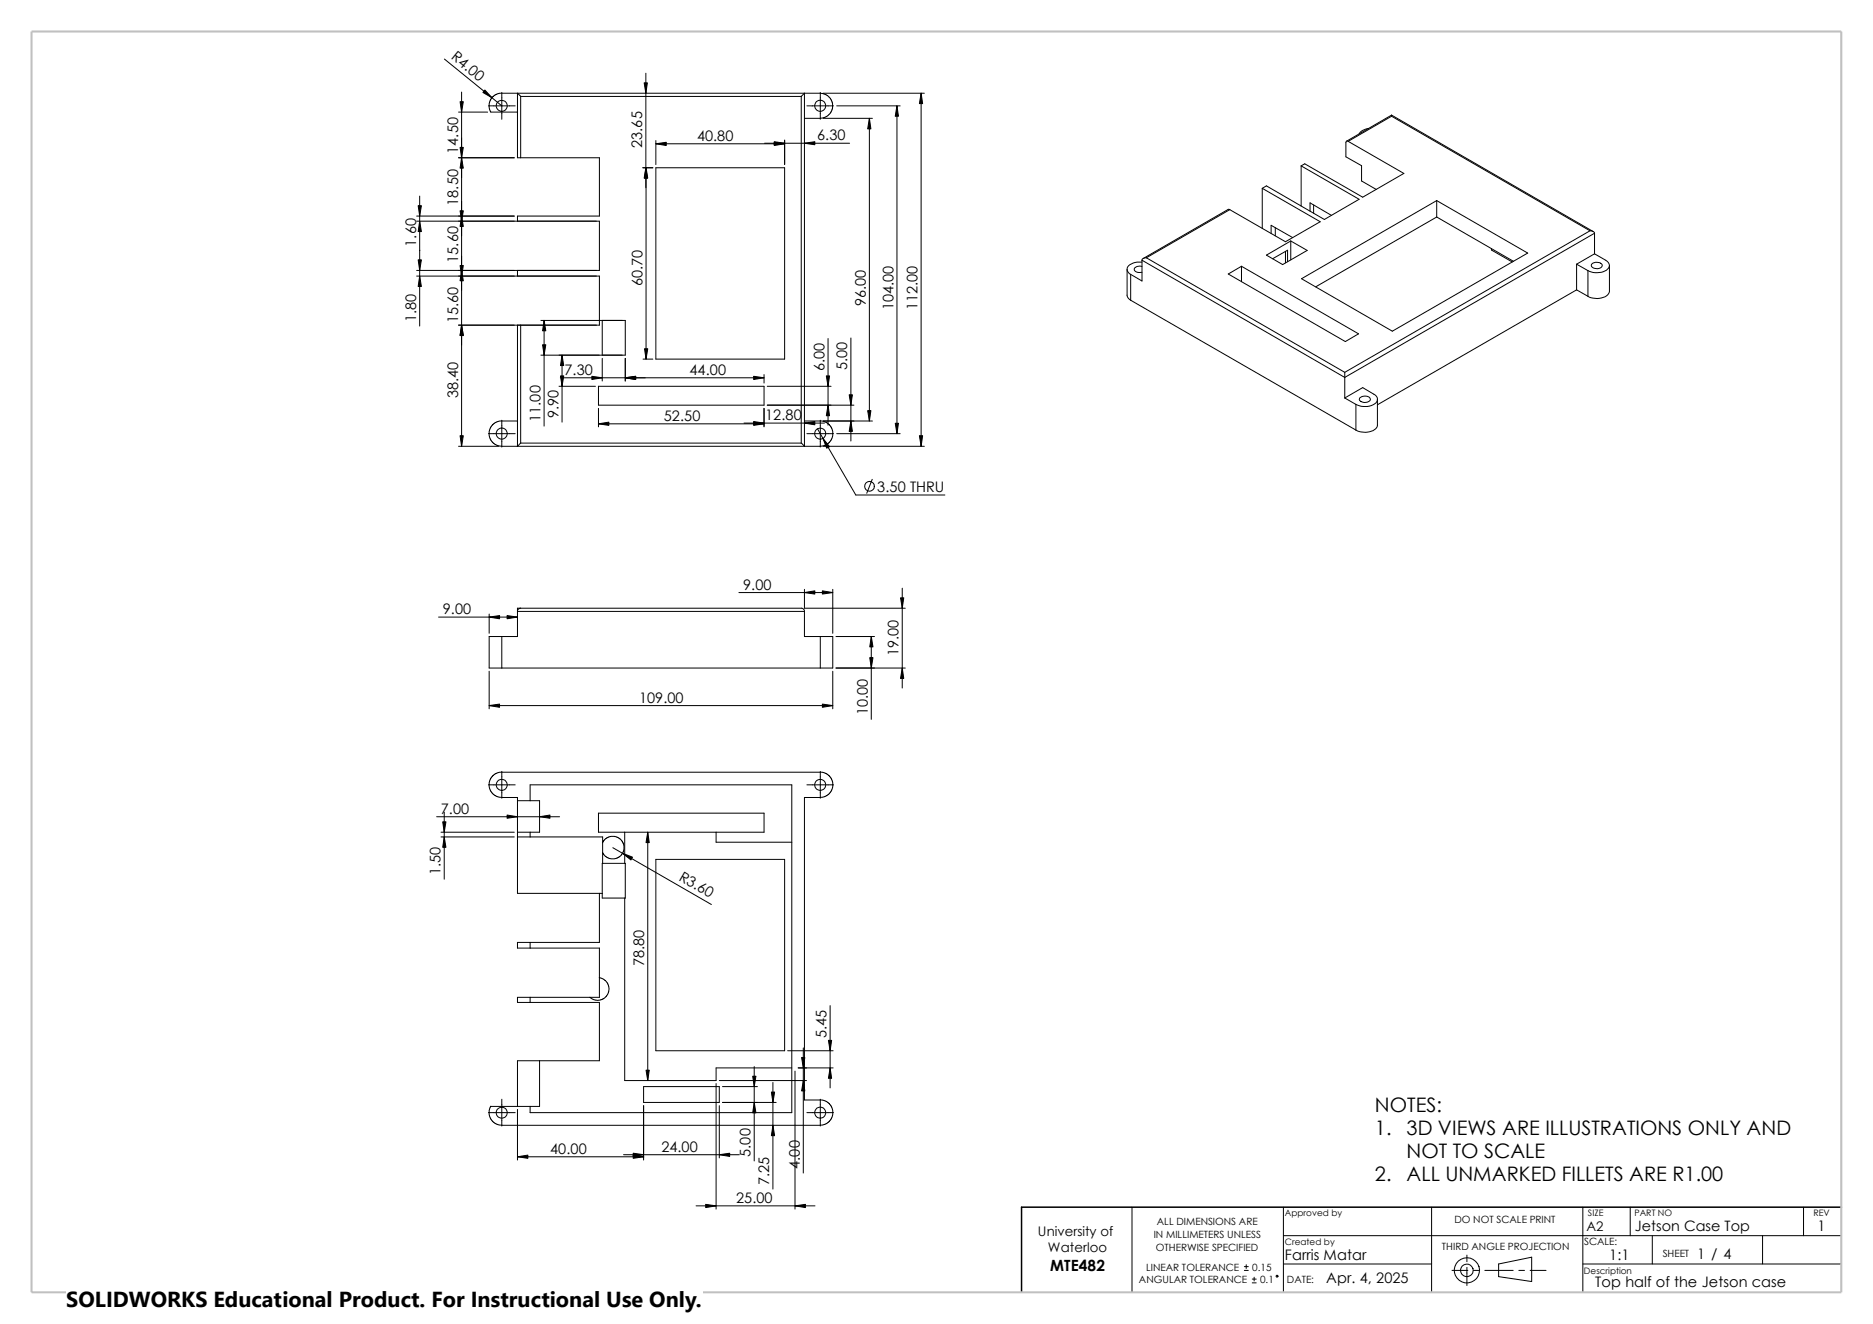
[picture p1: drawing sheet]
<svg xmlns="http://www.w3.org/2000/svg" width="420mm" height="297mm" viewBox="0 0 420 297" stroke-linecap="round" stroke-linejoin="round" font-family="sans-serif">
<g fill="none" stroke="#000" stroke-width=".22">
<path d="M99.7 13.3l12.8 10.4M144.8 16.4v25.7M102.8 35.4h12.5M102.8 25.1h6.5M103.5 20.7v79.4M109.5 23.7h6M112.5 20.7v6.1M116 25.1h-6l-.4-1.4 .3-1.1 .8-1.1 1.3-.6h71.9l1.4 .4 .9 .8 .4 .9 .1 1.2-.3 .9-.8 .9-1.2 .5h-4M116.8 21.6l-.8-.7v14.5h.8M116.8 35.4h17.6v13.1h-18.4v1.1M116.8 21.6v13.8M116.8 21.6h62.9"/>
<path d="M144.1 37.6h2.3M144.9 37.6v43M147.1 37.6h28.8v43h-28.8zM147.1 31.5v5.4M147.1 32.3h28.8M171.4 32.1h19.1M175.9 31.4v5.5M179.7 21.6v77.8M179.7 21.6l.7-.7v79.2l-.7-.7M180.9 23.7h6M183.9 20.7v6.1M184.6 20.9h22.7"/>
<path d="M184.6 26.5h11M187.6 23.7h14.2M194.9 26.5v67.9M201.1 23.7v73.6M206.5 20.9v79.2M291.8 37.2l13 7.5-7.8 4.5-13-7.5-1 .5M291.8 37.2v9M302.3 31.7a.31 .31 0 0 0-.4 0 .31 .31 0 0 0-.1 .3v3.2l3.5 2v3.4l3.3 1.9M302.3 31.7l12.5 7.2-9.2 5.3-13-7.5-.8 .5M304.8 30h.1M306.9 28.8l-1.3 .5-.8 .7M312 25.8v.3"/>
<path d="M312 25.8l45.3 26.1M312 25.8l-10 5.9M312 26.1l-9.7 5.6M312 26.1l44.5 25.7M93.4 49.6h41v11.1h-41M93.4 48.5h21.9M94.1 44v29.2M256.1 59.8a1.34 1.34 0 0 0-1.8 .6 1.23 1.23 0 0 0 1.8 .7M256.1 58.8a3.3 3.3 0 0 0-3.3 1.3 1.32 1.32 0 0 0 .7 1.5M256.1 58.4v4.6l-2.6-1.4M256.1 58.4l45.4 26.3M257 57.8a.82 .82 0 0 0-.9 .6"/>
<path d="M257 57.8l44.5 25.7M275.8 47h-.4l-19.1 11M275.8 47l-18.8 10.8M278.4 59.7v3.5M283 42.2l13 7.5-7.8 4.5-12.4-7.2M283 42.2v9M284 57.2l5.4-3.1 3.7 2.1-5.5 3.2zM285 52.4v-1.9l4.9 2.8M285.4 58l3.3-1.9v2.6M286 51.1v1.8M288.2 56.4v2.6M289.4 54.1v4.2"/>
<path d="M293.8 47.4v-1.9l4.7 2.8M294.6 46v1.8M322.2 45v3.7M322.2 48.7l-27.2 15.6M322.2 48.7l17.2 9.9M334.4 55.8v.3l4.7 2.7M353.5 59.3v5.7M353.5 59.3l2.6 1.4M356.5 51.8l-55 31.7M356.5 51.8a.92 .92 0 0 1 1 .5M357 59.1a1.58 1.58 0 0 1 2.3 .4 1.35 1.35 0 0 1-1.3 .8 1.35 1.35 0 0 1-1.2-.8zM357.5 56.9l2.5 1.5a1.25 1.25 0 0 1 .9 1.2 1.25 1.25 0 0 1-1 1.2 4.5 4.5 0 0 1-3.8-.1"/>
<path d="M357.5 52.3l-56 32.4M357.5 56.9l-4 2.4M357.5 52.3v4.6M360.9 59.6v5.7a2.41 2.41 0 0 1-2.7 1.7l-1.4-.2-.7-.3M93.4 61.9h41v11h-31.6M116 72.9h.8v26.5l-.8 .7zM116 60.7v1.2M121.3 71.9h18.9v7.8h-18.9M122 71.9v23.7M126 79.7v15M135 71.9v7.8M185.7 75.9v19.5"/>
<path d="M190.8 75.8v23.1M252.7 60.4v6l.3 .5 .5 .5M253.5 67.4l50.5 29.1M253.5 61.6v5.8M275.4 61.5l3-1.8 26.2 15.2-2.9 1.7zM291.8 62.5l30.4-17.5 20.4 11.8-30.4 17.5zM353.5 65l-44.6 25.8M353.5 65l2.6 1.5M356.1 60.7v5.8M109.5 97.3h6M112.5 94.3v6M116.8 99.4h62.9"/>
<path d="M125.3 86.7h8.2M125.6 84.8h45.7M134.2 86.7h37.1v4.2h-37.1zM134.2 91.6v4.2M134.2 95.1h37.1M135 80.4v5.1M140.2 80.4v5.1M144.2 80.6h2.2M166.8 94.9h18.1M171.3 84v1.9M171.3 91.6v4.2M172 86.7h14.4"/>
<path d="M172 90.9h19.5M180.4 94.4h3.5M180.9 97.3h6M183.3 96.2l8.6 14.8h20M183.9 94.3v6M183.9 94.4l1.2 .3 1 .7 .5 .9 .2 1-.3 1.1-.7 1-.9 .5-1 .2h-71.4l-1.2-.2-1-.8-.5-1-.1-1.3 .4-1 .6-.7 1.3-.7h4M184.6 94.4h11M187.6 97.3h14.2M301.5 83.5v1.2M301.5 89.3l4.1-2.3 2.5 1.4a1.24 1.24 0 0 1 .8 1.3 1.24 1.24 0 0 1-1 1.1 4.6 4.6 0 0 1-3.9-.1M301.5 89.3l2.5 1.4M301.5 84.7v4.6"/>
<path d="M304 90.7v5.8M304.9 89.2a1.61 1.61 0 0 1 2.4 .3 1.19 1.19 0 0 1-1.9 .7l-.2-.1a.52 .52 0 0 1-.3-.9zM308.9 89.6v5.7a2.41 2.41 0 0 1-2.7 1.7l-1.4-.2-.8-.3M102.8 100.1h9M184.6 100.1h22.7M195.6 107.5l-1.2 3.2M98.3 138.4h17.7M109.7 137.8v4.3M116.8 136.4a.72 .72 0 0 0-.8 .8h64.4M165.7 132.9h21M180.4 132.2v4.2h22.6M180.4 137.2v5.6h3.5"/>
<path d="M180.4 137.2a.72 .72 0 0 0-.7-.8h-63.7v6.4h-3.5M186.7 132.2v9.9M202.3 132v22.3M109.7 150.6v8.4M109.7 158.3h77M112.5 142.8h-2.8v7.1h2.8M112.5 142.8v7.1M112.5 149.9h71.4M183.9 142.8v7.1M183.9 142.8h2.8v7.1h-2.8M186.7 150.6v8.4M187.5 142.8h8.6"/>
<path d="M187.5 149.9h15.5M195.4 142.8v18.6M109.5 176.1h6M112.5 173.2l-1.2 .2-1 .8-.5 1-.1 1.3 .6 1.4 1.2 .8 1 .2h3.5v21.5h19M112.5 173.2h71.9l1 .4 .7 .6 .5 .9 .2 1-.3 1.1-.7 1-1.4 .7h-4v67.9h4l.7 .2 .7 .4 .6 .7 .4 1.5-.2 .9-.5 1-1 .7-1.2 .2h-71.4l-1.5-.4-.9-.9-.5-1.5 .4-1.4M112.5 173.1v6M116 179.6h5v7.1h-5M118.9 179.6v-3.5h58.6v73.5h-58.6v-1.4M180.9 176.1h6M183.9 173.1v6M97.9 183.2h27.6M98.9 186.7h16.4"/>
<path d="M98.9 187.7h16.4M99.6 182.2v15M116 187.7h19.1v6M118.9 186.7v1M134.2 182.4h37.1v4.3h-37.1zM135 193.7h5.2v7.8h-5.2zM135.1 189l.4-.6 .8-.6 1.5-.2 1.2 .5 .5 .6 .4 1v.8l-.3 1-.8 .8-.6 .3-1.2 .1-.5-.2-.7-.3-.7-.9M137.4 190.2l22.1 12.7M140.1 186.7v7M145.2 186.7v55.7M147.1 192.8h28.8v42.9h-28.8zM160.6 186.7v2.2h16.9"/>
<path d="M118.9 211.4v1.3M134.4 219.3l.9 .4 .9 .9 .4 1.1-.3 1.3-.7 .9-1.1 .5-1.2-.1-1-.6M134.4 200.4v11h-18.4v1.3h18.4v11h-18.4v1.2h18.4v13.1h-18.4v10.2M140.1 201.5v40.9h20.5v-2.8h16.9M118.9 223.7v1.2M121 238v10.2h-10.9M169.1 239.3v21.1M176.6 235.7h10.2M179 239.6h7.8M180.1 235.1v28M186.1 225.6v18.5M109.5 249.6h6"/>
<path d="M112.5 246.6v6M116 248.9v11.3M116 259.5h28.3M139.8 259h26M144.3 243.8h17v3.5h-17zM144.3 248v12.2M160.6 243.1v28.1M161.3 248v11.8M161.3 242.4h19.5M162 247.3h12M162 243.8h7.8M173.3 242.8v23.9"/>
<path d="M178.3 240.3v30.9M180.9 249.6h6M183.9 246.6v6M156.1 270.5h26.7M253.8 270.8v19.1M287.8 277.2h125.1M287.8 270.8v19.1M321 270.8v19.1M354.9 270.8v19.1M365.5 270.8v6.4M370.5 277.2v6.3M395.2 277.2v6.3"/>
<path d="M404.4 270.8v6.4M279 285h.9M279 284.1h.9M279.4 283.7v.9M280.8 287.8h.9M280.8 286.9h.9M281.2 286.5v.9M287.8 283.5h33.2M325.6 285h3.5M328.9 281.6v1.4M328.9 284.3v4.1M330.4 285h1.3"/>
<path d="M333 285h6.3M336 283.5l7.5-1.5v5.5l-7.5-1.1zM340.6 285h1.2M343.1 285h3.6M354.9 283.5h58"/>
<circle cx="112.5" cy="23.7" r="1.24"/>
<circle cx="183.9" cy="23.7" r="1.24"/>
<circle cx="112.5" cy="97.3" r="1.24"/>
<circle cx="183.9" cy="97.3" r="1.24"/>
<circle cx="195" cy="109.1" r="1.09"/>
<circle cx="112.5" cy="176.1" r="1.23"/>
<circle cx="183.9" cy="176.1" r="1.24"/>
<circle cx="112.5" cy="249.6" r="1.24"/>
<circle cx="183.9" cy="249.6" r="1.23"/>
<circle cx="286.4" cy="286.3" r=".21"/>
<circle cx="328.9" cy="285" r="1.42"/>
<circle cx="328.9" cy="285" r="2.83"/>
</g>
<path d="M412.9 270.8h-183.8v19.1" fill="none" stroke="#000" stroke-width=".34"/>
<path d="M7.1 7.1h405.8v282.8h-405.8z" fill="none" stroke="#c0c0c0" stroke-width=".47"/>
<g fill="#000" stroke="#000" stroke-width=".22">
<path d="M103.2 33.1h.7l-.4 2.3zM103.5 35.4l.4 2.3h-.7zM103.2 22.8h.7l-.4 2.3zM108.7 20.2l1.6 1.7-2-1.2zM144.8 37.6l.4 2.4h-.8zM144.4 18.6h.8l-.4 2.3zM144.9 37.6l.3 2.4h-.7zM147.1 32.3l2.3-.4v.7zM173.6 31.9l2.3 .4-2.3 .3zM173.6 31.8l2.3 .3-2.3 .4zM180.4 32.1l2.3-.3v.7zM194.9 26.5l.4 2.4h-.7z"/>
<path d="M201.1 23.7l.4 2.4h-.8zM206.5 20.9l.4 2.3h-.7zM94.1 49.6l.4 2.3h-.7zM93.8 46.1h.7l-.4 2.4zM103.2 47.3h.7l-.4 2.3zM103.5 48.5l.4 2.3h-.7zM94.1 61.9l.4 2.4h-.7zM93.8 58.3h.7l-.4 2.4zM103.5 72.9l.4 2.4h-.7zM103.2 59.6h.7l-.4 2.3zM103.5 60.7l.4 2.3h-.7zM121.7 77.3h.7l-.4 2.4z"/>
<path d="M122 71.9l.4 2.3h-.7zM126 79.7l.4 2.3h-.7zM125.7 84.3h.7l-.4 2.4zM134.2 95.1l2.3-.4v.7zM132.7 84.4l2.3 .4-2.3 .3zM140.2 84.8l2.3-.4v.7zM144.5 78.2h.7l-.3 2.4zM169 94.7l2.3 .4-2.3 .3zM169 94.6l2.3 .3-2.3 .4zM169 84.4l2.3 .4-2.3 .3zM180.4 94.9l2.3-.3v.7zM184.5 98.3l1.5 1.9-.6 .3z"/>
<path d="M185.7 90.9l.3 2.4h-.7zM185.3 84.3h.7l-.3 2.4zM190.4 88.6h.7l-.3 2.3zM190.8 94.4l.3 2.4h-.7zM194.6 92.1h.7l-.4 2.3zM200.7 95h.8l-.4 2.3zM103.2 97.7h.7l-.4 2.4zM206.2 97.7h.7l-.4 2.4zM109.7 138.4l2.3-.3v.7zM113.7 138.1l2.3 .3-2.3 .4zM180.4 132.9l2.3-.4v.8zM184.4 132.5l2.3 .4-2.3 .4z"/>
<path d="M201.9 134.1h.7l-.3 2.3zM109.7 158.3l2.3-.4v.8zM184.4 157.9l2.3 .4-2.3 .4zM195 147.5h.7l-.3 2.4zM195.4 142.8l.3 2.3h-.7zM202.3 149.9l.3 2.3h-.7zM99.3 184.4h.7l-.4 2.3zM99.6 187.7l.4 2.4h-.7zM113.7 182.8l2.3 .4-2.3 .4zM121 183.2l2.3-.4v.8zM139.6 191.4l2.2 .9-.3 .6zM145.2 186.7l.4 2.3h-.7z"/>
<path d="M179.7 237.2h.8l-.4 2.4zM186.1 239.6l.4 2.3h-.7zM185.8 233.4h.7l-.4 2.3zM116 259.5l2.4-.4v.7zM142 258.7l2.3 .3-2.3 .4zM142 259.1l2.3 .4-2.3 .3zM144.9 240.1h.7l-.4 2.3zM161.3 259l2.3-.3v.7zM169.1 247.3l.4 2.3h-.7zM168.8 241.4h.7l-.4 2.4zM173 245h.7l-.4 2.3zM173.3 252.4l.4 2.4h-.7z"/>
<path d="M180.1 242.4l.4 2.3h-.8zM158.2 270.2l2.4 .3-2.4 .4zM178.3 270.5l2.3-.3v.7z"/>
</g>
<path d="M14.9 288.1h142.6v8.9h-142.6z" fill="#fff"/>
<text font-size="4.9" x="14.9" y="293.3">SOLIDWORKS Educational Product. For Instructional Use Only.</text>
<g font-size="4.5">
<text x="308.3" y="249.4">NOTES:</text>
<text x="308.3" y="254.6">1.</text>
<text x="315.4" y="254.6">3D VIEWS ARE ILLUSTRATIONS ONLY AND</text>
<text x="315.4" y="259.8">NOT TO SCALE</text>
<text x="308.3" y="265">2.</text>
<text x="315.4" y="265">ALL UNMARKED FILLETS ARE R1.00</text>
</g>
<text font-size="3.5" x="235.5" y="285">MTE482</text>
<g font-size="3.3">
<text x="101" y="13.1" transform="rotate(39 101 13.1)">R4.0</text>
<text x="102.7" y="34.5" transform="rotate(-90 102.7 34.5)">14.50</text>
<text x="144" y="33.2" transform="rotate(-90 144 33.2)">23.65</text>
<text x="156.3" y="31.6">40.80</text>
<text x="183.2" y="31.5">6.30</text>
<text x="102.7" y="46.1" transform="rotate(-90 102.7 46.1)">18.50</text>
<text x="93.3" y="55.3" transform="rotate(-90 93.3 55.3)">1.60</text>
<text x="102.7" y="59" transform="rotate(-90 102.7 59)">15.60</text>
<text x="144.1" y="64.2" transform="rotate(-90 144.1 64.2)">60.70</text>
<text x="194.1" y="68.7" transform="rotate(-90 194.1 68.7)">96.00</text>
<text x="200.3" y="69.6" transform="rotate(-90 200.3 69.6)">104.00</text>
<text x="205.7" y="69.6" transform="rotate(-90 205.7 69.6)">112.00</text>
<text x="93.3" y="72.2" transform="rotate(-90 93.3 72.2)">1.80</text>
<text x="102.7" y="72.5" transform="rotate(-90 102.7 72.5)">15.60</text>
<text x="184.9" y="83.2" transform="rotate(-90 184.9 83.2)">6.00</text>
<text x="190" y="83.1" transform="rotate(-90 190 83.1)">5.00</text>
<text x="102.7" y="89.3" transform="rotate(-90 102.7 89.3)">38.40</text>
<text x="126.6" y="84.1">7.30</text>
<text x="154.6" y="84.1">44.00</text>
<text x="121.2" y="94.6" transform="rotate(-90 121.2 94.6)">11.00</text>
<text x="125.2" y="93.8" transform="rotate(-90 125.2 93.8)">9.90</text>
<text x="148.9" y="94.4">52.50</text>
<text x="171.6" y="94.2">12.80</text>
<text x="196.7" y="110.4">3.50 THRU</text>
<text x="99.3" y="137.8">9.00</text>
<text x="166.6" y="132.2">9.00</text>
<text x="201.5" y="147.3" transform="rotate(-90 201.5 147.3)">19.00</text>
<text x="143.3" y="157.6">109.00</text>
<text x="194.6" y="160.4" transform="rotate(-90 194.6 160.4)">10.00</text>
<text x="98.9" y="182.5">7.00</text>
<text x="98.8" y="196.3" transform="rotate(-90 98.8 196.3)">1.50</text>
<text x="152" y="197.3" transform="rotate(30 152 197.3)">R3.60</text>
<text x="144.4" y="216.8" transform="rotate(-90 144.4 216.8)">78.80</text>
<text x="185.3" y="232.9" transform="rotate(-90 185.3 232.9)">5.45</text>
<text x="123.4" y="258.8">40.00</text>
<text x="148.3" y="258.4">24.00</text>
<text x="168.3" y="259.5" transform="rotate(-90 168.3 259.5)">5.00</text>
<text x="179.3" y="262.2" transform="rotate(-90 179.3 262.2)">4.00</text>
<text x="165.1" y="269.8">25.00</text>
<text x="172.5" y="265.8" transform="rotate(-90 172.5 265.8)">7.25</text>
<text x="407.5" y="276.1">1</text>
<text x="288.1" y="282.7">Farris Matar</text>
<text x="297.4" y="287.8">Apr. 4, 2025</text>
<text x="360.8" y="282.7">1:1</text>
<text x="380.5" y="282.3">1 / 4</text>
<text x="357.7" y="288.6">Top half of the Jetson case</text>
</g>
<text font-size="3.2" x="366.6" y="276.1">Jetson Case Top</text>
<g font-size="3">
<text x="232.7" y="277.2">University of</text>
<text x="235" y="280.9">Waterloo</text>
<text x="355.7" y="276.1">A2</text>
</g>
<g font-size="2.2">
<text x="259.4" y="274.7">ALL DIMENSIONS ARE</text>
<text x="326.1" y="274.4">DO NOT SCALE PRINT</text>
<text x="258.7" y="277.7">IN MILLIMETERS UNLESS</text>
<text x="259.2" y="280.7">OTHERWISE SPECIFIED</text>
<text x="323.3" y="280.4">THIRD ANGLE PROJECTION</text>
<text x="355.2" y="279.3">SCALE:</text>
<text x="372.8" y="282">SHEET</text>
<text x="255.4" y="287.9">ANGULAR TOLERANCE</text>
<text x="257" y="285">LINEAR TOLERANCE</text>
<text x="280.8" y="285">0.15</text>
<text x="282.6" y="287.9">0.1</text>
<text x="288.6" y="287.9">DATE:</text>
</g>
<g font-size="2">
<text x="288.1" y="272.8">Approved by</text>
<text x="356.1" y="272.7">SIZE</text>
<text x="366.5" y="272.7">PART NO</text>
<text x="406.6" y="272.7">REV</text>
<text x="288.1" y="279.2">Created by</text>
<text x="355.2" y="285.7">Description</text>
</g>
</svg>
